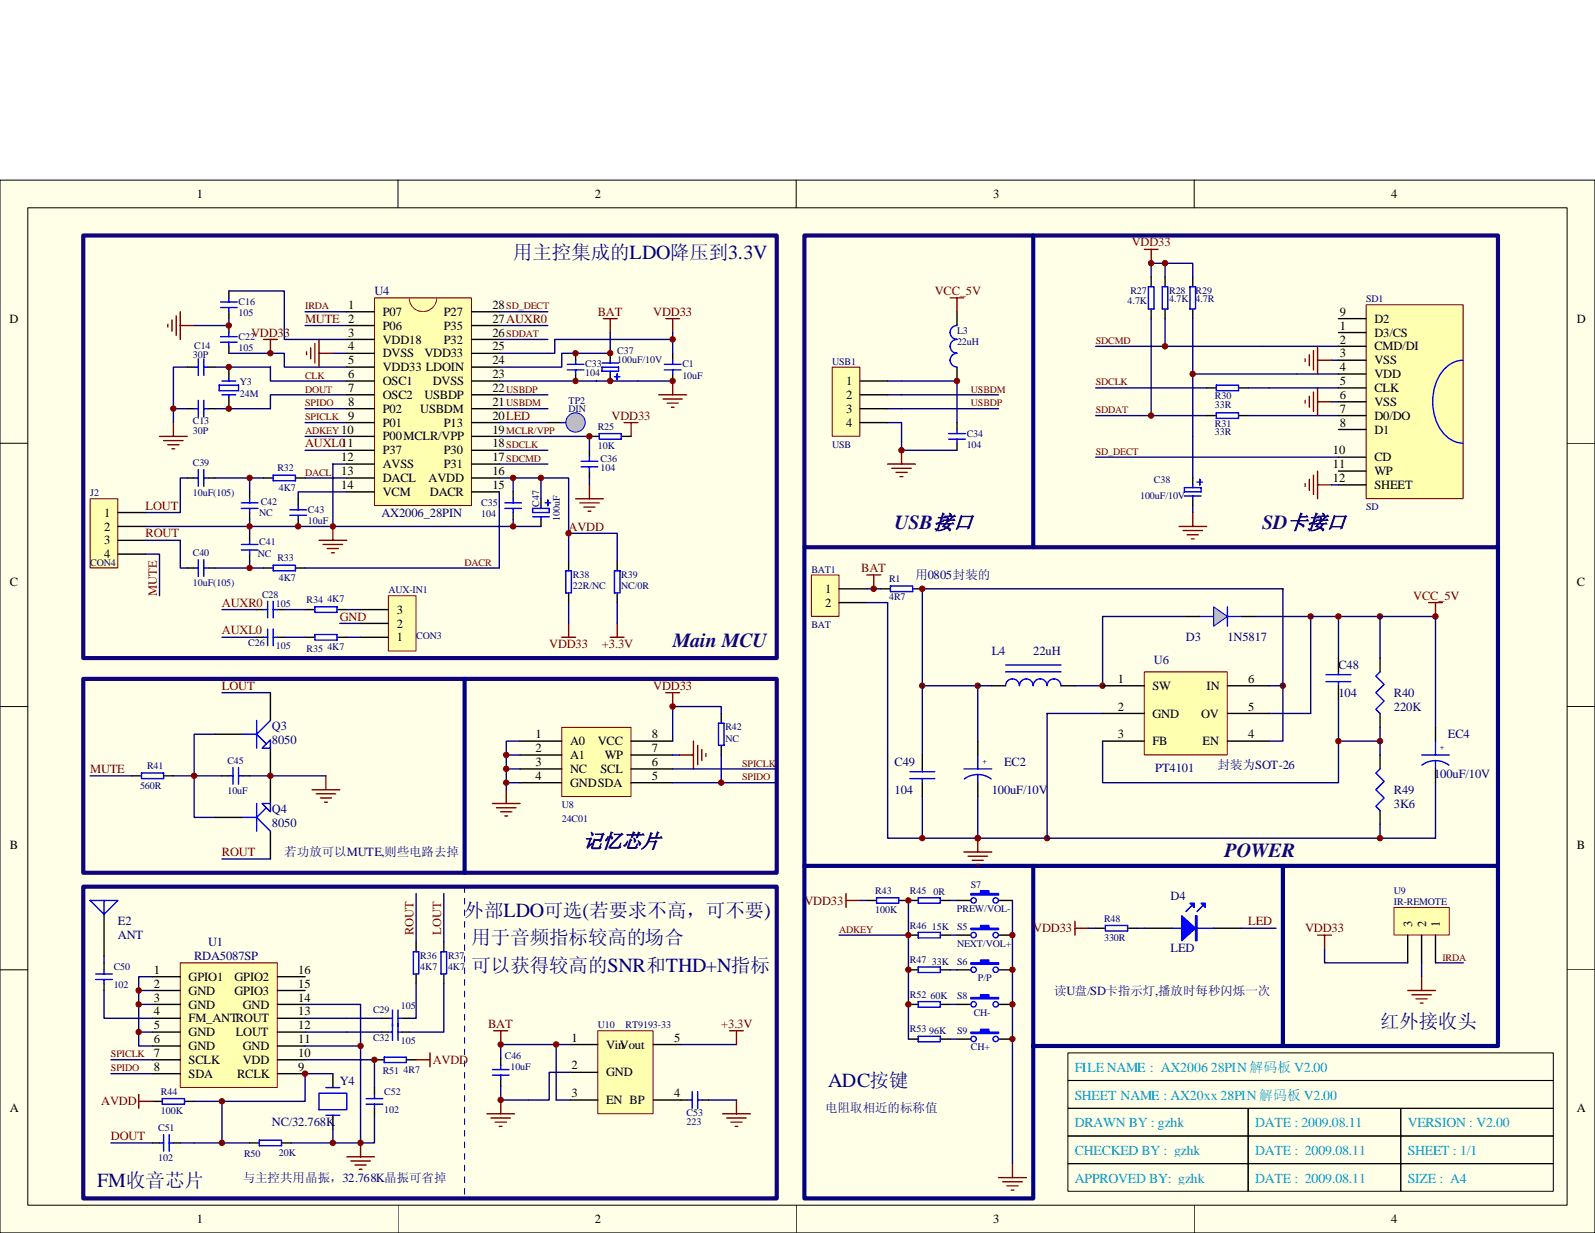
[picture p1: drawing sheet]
<svg xmlns="http://www.w3.org/2000/svg" width="279mm" height="216mm" viewBox="0 0 279 216" stroke-linecap="round" stroke-linejoin="round" font-family="sans-serif">
<path d="M0 31.5h279.4v184.4h-279.4z" fill="#ffffe8"/>
<g fill="none" stroke="#000" stroke-width=".18">
<path d="M0 31.5h279.4v184.4h-279.4zM4.9 36.4h269.6v174.6h-269.6zM69.7 31.5v4.9M139.5 31.5v4.9M209.2 31.5v4.9M0 77.6h4.9M274.5 77.6h4.9M0 123.7h4.9M274.5 123.7h4.9M0 169.8h4.9M274.5 169.8h4.9M187.1 184.4h85v4.8h-85z"/>
<path d="M187.1 189.2h85v4.9h-85zM187.1 194.1h31.5v4.8h-31.5zM187.1 198.9h31.5v4.9h-31.5zM218.7 194.1h26.7v4.8h-26.7zM218.7 198.9h26.7v4.9h-26.7zM245.4 194.1h26.7v4.8h-26.7zM245.4 198.9h26.7v4.9h-26.7zM69.7 211.1v4.8M139.5 211.1v4.8M187.1 203.8h31.5v4.8h-31.5zM209.2 211.1v4.8M218.7 203.8h26.7v4.8h-26.7z"/>
<path d="M245.4 203.8h26.7v4.8h-26.7z"/>
</g>
<g fill="none" stroke="#000" stroke-width=".24">
<path d="M40.1 50.9v1.3M40.1 54.6v1.2M40.1 57v1.2M208.9 48.5v1.7M208.9 54.1v1.7M32.8 71.6h1.2M32.8 64.3h1.2M36.4 71.6h1.3M36.4 64.3h1.3M40.1 60.6v1.3M40.1 64.3v1.9M40.1 69.6v2"/>
<path d="M100.8 61.9v1.2M100.8 65.5v1.2M103.3 76.4h1.7M103.3 78.8v1.3M106.9 61.9v1.2M106.9 65.5v1.2M108.8 76.4h1.8M167.6 74v1.2M167.6 77.6v1.2M43.7 86.1v1.2M43.7 89.7v1.3M43.7 93.4v1.2"/>
<path d="M43.7 97v1.3M46.2 83.7h1.7M46.2 99.5h1.7M51.8 83.7h1.6M51.8 99.5h1.6M52.2 87.3v1.2M52.2 91v1.2M94.8 87.3v1.2M94.8 91v1.2M99.6 98.3v1.6M103.3 82.5v1.2M208.9 83.7v1.2"/>
<path d="M208.9 87.3v1.2M99.6 103.8v1.7"/>
</g>
<g fill="none" stroke="#00f" stroke-width=".24">
<path d="M38.6 52.9h3M38.6 53.8h3M38.6 59.9h3M38.6 58.9h3M40.1 52.2v.7M40.1 53.8v.8M40.1 58.2v.7M40.1 59.9v.7M208.4 50.2h1v3.9h-1zM34 64.3h.7M34 71.6h.7M34.7 62.8v2.9"/>
<path d="M34.7 70.1v2.9M35.7 64.3h.7M35.7 71.6h.7M35.7 62.8v2.9M35.7 70.1v2.9M38.4 67.4h3.4v1h-3.4zM38.9 69.1h2.4M38.9 66.7h2.4M40.1 66.2v.5M40.1 69.1v.5M99.4 63.8h2.9M99.4 64.8h2.9"/>
<path d="M100.8 63.1v.7M100.8 64.8v.7M105 75.9h3.8v1h-3.8zM105.5 64.3h2.9v.7h-2.9zM105.5 63.6h2.9M106.9 63.1v.5M106.9 65v.5M107.6 66h1M108.1 65.5v1M166.2 75.9h2.9M166.2 76.9h2.9M167.6 75.2v.7"/>
<path d="M167.6 76.9v.7M42.3 89h2.9M42.3 88.1h2.9M42.3 95.3h2.9M42.3 96.3h2.9M43.7 87.3v.8M43.7 89v.7M43.7 94.6v.7M43.7 96.3v.7M47.9 83.2h3.9v1h-3.9zM47.9 99h3.9v.9h-3.9zM50.8 89.3h2.9"/>
<path d="M50.8 90.2h2.9M52.2 88.5v.8M52.2 90.2v.8M93.3 89h2.9v.7h-2.9zM93.3 90.5h2.9M94.8 88.5v.5M94.8 90.5v.5M95.5 88.1h1M96 87.6v.9M99.1 99.9h1v3.9h-1zM101.8 81.7h2.9M101.8 80.8h2.9"/>
<path d="M103.3 80.1v.7M103.3 81.7v.8M207.5 85.4h2.9v.7h-2.9zM207.5 86.8h2.9M208.9 84.9v.5M208.9 86.8v.5M209.7 84.4h1M210.2 83.9v1"/>
</g>
<g fill="none" stroke="#800000" stroke-width=".24">
<path d="M29.4 56.8v.5M30.1 56v2M30.9 55.3v3.4M31.6 54.6v4.8M31.6 57h2.4M55.9 59.4v4.9M105.7 55.8h2.4M106.9 55.8v2.4M116.6 55.8h2.4M117.8 55.8v2.4M200.4 43.7h2.5M201.7 43.7v2.4"/>
<path d="M27.9 76.4h4.9M28.7 77.2h3.4M29.4 77.9h1.9M30.1 78.6h.5M30.4 74v2.4M53.7 61.6v.5M54.4 60.9v1.9M55.2 60.2v3.4M55.9 61.9h2.4M109.3 74h2.5M110.6 74v2.4M157.9 78.8v2.5"/>
<path d="M55.9 94.6h4.8M56.6 95.3h3.4M57.3 96.1h2M58.1 96.8h.4M58.3 92.2v2.4M100.8 87.3h4.9M101.6 88.1h3.4M102.3 88.8h1.9M103 89.5h.5M103.3 84.9v2.4M155.5 81.3h4.9M156.2 82h3.4"/>
<path d="M157 82.7h1.9M157.7 83.5h.5M206.5 92.2h4.9M207.2 92.9h3.5M208 93.6h1.9M208.7 94.4h.5M208.9 89.7v2.5M98.4 111.6h2.4M99.6 109.2v2.4"/>
</g>
<g fill="none" stroke="#000080" stroke-width=".24">
<path d="M40.1 50.9h9.7v8.5h10.9M40.1 55.8v1.2h-6.1M53.4 57h7.3M53.4 54.6h7.3M87.5 57h8.5M87.5 54.6h8.5M87.5 59.4h8.5M30.4 71.6h2.4M32.8 64.3h-2.4v9.7M37.7 64.3h9.7v2.4h13.3M40.1 61.9h9.7v2.4h10.9M53.4 71.6h7.3"/>
<path d="M53.4 78.8h7.3M53.4 74h7.3M53.4 76.4h7.3M58.3 61.9h2.4M60.7 69.1h-13.3v2.5h-9.7M87.5 69.1h8.5M87.5 71.6h8.5M87.5 66.7h24.3M87.5 78.8h8.5M87.5 76.4h15.8v2.4M87.5 61.9h8.5M87.5 74h8.5"/>
<path d="M157.9 74v4.8h9.7M157.9 69.1h17M157.9 71.6h17M157.9 66.7h9.7v7.3M43.7 83.7v2.4M43.7 92.2v1.2M43.7 98.3v1.2M53.4 83.7h7.3M58.3 92.2h36.5M60.7 86.1h-8.5v1.2M60.7 81.3h-2.4v10.9h-6.1M87.5 83.7h7.3v3.6"/>
<path d="M87.5 81.3h8.5M87.5 86.1v13.4M94.8 83.7h4.8v14.6M103.3 83.7v1.2"/>
</g>
<path d="M14.6 41.2h121.5v74h-121.5zM140.9 41.2h121.5v54.6h-121.5zM14.6 118.9h121.5v33.9h-121.5z" fill="none" stroke="#11037e" stroke-width=".73"/>
<path d="M98.4 127.4h12.1v12.1h-12.1z" fill="#ffffb0"/>
<path d="M98.4 127.4h12.1v12.1h-12.1z" fill="none" stroke="#800000" stroke-width=".18"/>
<path d="M91.1 129.8h7.3M91.1 132.2h7.3M91.1 134.6h7.3M91.1 137.1h7.3M110.6 129.8h7.2M110.6 132.2h7.2M110.6 134.6h7.2M110.6 137.1h7.2M126.3 124.9v1.7M126.3 130.5v1.7" fill="none" stroke="#000" stroke-width=".24"/>
<path d="M88.7 134.6h2.4M88.7 132.2h2.4M88.7 137.1v1.2M91.1 129.8h-2.4v7.3h2.4M117.8 137.1h18.3M117.8 134.6h18.3M117.8 132.2h1.2M126.3 124.9v-1.2h-8.5v6.1M126.3 132.2v4.9" fill="none" stroke="#000080" stroke-width=".24"/>
<path d="M88.7 138.3v2.4M116.6 121.3h2.4M117.8 121.3v2.4M119 132.2h2.5M121.5 129.8v4.8M122.2 130.5v3.4M122.9 131.2v2M123.7 132v.5M86.3 140.7h4.8M87 141.4h3.4M87.7 142.2h2M88.4 142.9h.5" fill="none" stroke="#800000" stroke-width=".24"/>
<path d="M125.9 126.6h.9v3.9h-.9z" fill="none" stroke="#00f" stroke-width=".24"/>
<circle cx="100.8" cy="74" r="1.7" fill="#c0c0c0" stroke="#00f" stroke-width=".18"/>
<g fill="none" stroke="#000" stroke-width=".24">
<path d="M167.6 54.6v2.4M201.7 48.5v1.7M201.7 54.1v1.7M204.1 48.5v1.7M204.1 54.1v1.7M96 74h2.4M167.6 64.3v2.4M32.8 83.7h1.2M32.8 99.5h1.2M36.4 83.7h1.3M36.4 99.5h1.3M53.4 106.7h1.8"/>
<path d="M53.4 111.6h1.8M59 106.7h1.7M59 111.6h1.7"/>
</g>
<g fill="none" stroke="#00f" stroke-width=".24">
<path d="M167.6 57a1.22 1.22 0 0 0-1.2 1.2 1.22 1.22 0 0 0 1.2 1.2 1.21 1.21 0 0 0-1.2 1.2 1.21 1.21 0 0 0 1.2 1.2M201.2 50.2h.9v3.9h-.9zM203.6 50.2h1v3.9h-1zM98.4 74h.7M167.6 61.9a1.2 1.2 0 0 0-1.2 1.2 1.2 1.2 0 0 0 1.2 1.2M34 83.7h.7M34 99.5h.7M34.7 82.2v3M34.7 98v2.9M35.7 83.7h.7M35.7 82.2v3M35.7 98v2.9"/>
<path d="M35.7 99.5h.7M55.2 106.3h3.8v.9h-3.8zM55.2 111.1h3.8v1h-3.8z"/>
</g>
<path d="M201.7 48.5v-2.4h7.2v2.4M204.1 46.1v2.4M204.1 55.8v4.8M191.9 67.9h19.5M191.9 72.8h19.5M191.9 60.6h29.2M53.4 99.5h34.1" fill="none" stroke="#000080" stroke-width=".24"/>
<path d="M15.8 87.4h4.8v12h-4.8z" fill="#ffffb0"/>
<path d="M15.8 87.3h4.8v12.1h-4.8z" fill="none" stroke="#800000" stroke-width=".18"/>
<path d="M211.4 67.9h1.7M211.4 72.8h1.7M217 67.9h1.7M217 72.8h1.7M20.7 89.7h4.8M20.7 92.2h4.8M20.7 94.6h4.8M20.7 97h4.8M89.9 86.1v1.2M89.9 89.7v1.3" fill="none" stroke="#000" stroke-width=".24"/>
<path d="M218.7 67.9h3.6M25.5 92.2h26.7M29.1 94.6h2.5M37.7 83.7h8.5M37.7 99.5h8.5M43.7 91v1.2M89.9 83.7v2.4M89.9 91v1.2" fill="none" stroke="#000080" stroke-width=".24"/>
<path d="M213.1 67.4h3.9v1h-3.9zM213.1 72.3h3.9v1h-3.9zM88.4 88.1h3M88.4 89h3M89.9 87.3v.8M89.9 89v.7" fill="none" stroke="#00f" stroke-width=".24"/>
<path d="M46.2 59.4h2.4M47.4 59.4v2.5M166.4 52.2h2.4M167.6 52.2v2.4M115.4 69.1h4.9M116.1 69.9h3.4M116.9 70.6h1.9M117.6 71.3h.5M117.8 66.7v2.4" fill="none" stroke="#800000" stroke-width=".24"/>
<path d="M14.6 155.3h121.5v54.5h-121.5z" fill="none" stroke="#11037e" stroke-width=".73"/>
<path d="M145.8 64.3h4.8v12.1h-4.8z" fill="#ffffb0"/>
<path d="M145.8 64.3h4.8v12.1h-4.8z" fill="none" stroke="#800000" stroke-width=".18"/>
<path d="M150.6 66.7h4.9M150.6 69.1h4.9M150.6 71.6h4.9M150.6 74h4.9" fill="none" stroke="#000" stroke-width=".24"/>
<path d="M155.5 66.7h2.4M155.5 69.1h2.4M155.5 71.6h2.4M155.5 74h2.4" fill="none" stroke="#000080" stroke-width=".24"/>
<path d="M65.6 52.2h17v36.3h-17z" fill="#ffffb0"/>
<path d="M65.6 52.2h17v36.3h-17z" fill="none" stroke="#800000" stroke-width=".18"/>
<g fill="none" stroke="#000" stroke-width=".24">
<path d="M60.7 54.6h4.9M60.7 57h4.9M60.7 59.4h4.9M82.6 54.6h4.9M82.6 57h4.9M82.6 59.4h4.9M60.7 61.9h4.9M60.7 64.3h4.9M60.7 66.7h4.9M60.7 69.1h4.9M60.7 71.6h4.9M60.7 74h4.9"/>
<path d="M60.7 76.4h4.9M60.7 78.8h4.9M82.6 61.9h4.9M82.6 64.3h4.9M82.6 66.7h4.9M82.6 69.1h4.9M82.6 71.6h4.9M82.6 74h4.9M82.6 76.4h4.9M82.6 78.8h4.9M60.7 81.3h4.9M60.7 83.7h4.9"/>
<path d="M60.7 86.1h4.9M82.6 81.3h4.9M82.6 83.7h4.9M82.6 86.1h4.9"/>
</g>
<path d="M71.7 52.1a2.42 2.42 0 0 0 2.4 2.5 2.42 2.42 0 0 0 2.4-2.5" fill="none" stroke="#bf0000" stroke-width=".18"/>
<path d="M218.7 72.8h15.8M221.1 60.6h13.4M222.3 67.9h12.2M227.2 65.5h7.3M233.2 70.4h1.3M233.2 63.1h1.3M191.9 80.1h42.6" fill="none" stroke="#000080" stroke-width=".24"/>
<path d="M228.6 62.8v.5M228.6 70.1v.5M229.4 62.1v2M229.4 69.4v1.9M230.1 61.4v3.4M230.1 68.6v3.5M230.8 60.6v4.9M230.8 67.9v4.9M230.8 63.1h2.4M230.8 70.4h2.4" fill="none" stroke="#800000" stroke-width=".24"/>
<path d="M239.3 53.4h17v33.9h-17z" fill="#ffffb0"/>
<path d="M239.3 53.4h17v33.9h-17z" fill="none" stroke="#800000" stroke-width=".18"/>
<path d="M234.5 55.8h4.8M234.5 58.2h4.8M234.5 60.6h4.8M234.5 65.5h4.8M234.5 67.9h4.8M234.5 70.4h4.8M234.5 72.8h4.8M234.5 75.2h4.8M234.5 63.1h4.8M234.5 80.1h4.8M234.5 82.5h4.8M234.5 84.9h4.8" fill="none" stroke="#000" stroke-width=".24"/>
<path d="M256.3 63.1a5.3 5.3 0 0 0-4.7 3.9 9.1 9.1 0 0 0 1.5 9.2 4.5 4.5 0 0 0 3.2 1.4" fill="none" stroke="#00f" stroke-width=".24"/>
<path d="M228.6 84.7v.5M229.4 83.9v2M230.1 83.2v3.4M230.8 82.5v4.8M230.8 84.9h2.4" fill="none" stroke="#800000" stroke-width=".24"/>
<path d="M201.7 55.8v17M208.9 65.5h18.3M233.2 84.9h1.3" fill="none" stroke="#000080" stroke-width=".24"/>
<path d="M244.2 158.9h9.7v4.8h-9.7z" fill="#ffffb0"/>
<path d="M244.2 158.9h9.7v4.8h-9.7z" fill="none" stroke="#800000" stroke-width=".18"/>
<path d="M246.6 163.7v4.9M249 163.7v4.9M251.5 163.7v4.9M87.7 185.3v1.2M87.7 189v1.2" fill="none" stroke="#000" stroke-width=".24"/>
<g fill="none" stroke="#800000" stroke-width=".24">
<path d="M230.8 163.7h2.4M232 163.7v2.5M246.6 173.4h4.9M247.3 174.2h3.4M248.1 174.9h1.9M248.8 175.6h.5M249 171v2.4M85.3 195h4.8M86 195.8h3.4M86.7 196.5h2M87.5 197.2h.4M87.7 192.6v2.4"/>
<path d="M126.6 195h4.8M127.3 195.8h3.4M128 196.5h2M128.8 197.2h.4M129 192.6v2.4"/>
</g>
<path d="M232 166.2v2.4h14.6M249 168.6v2.4M251.5 168.6h4.8M87.7 190.2v2.4h4.9M97.4 182.9h-9.7v2.4" fill="none" stroke="#000080" stroke-width=".24"/>
<path d="M86.3 188.3h2.9M86.3 187.3h2.9M87.7 186.5v.8M87.7 188.3v.7" fill="none" stroke="#00f" stroke-width=".24"/>
<path d="M104.7 180.5h9.7v14.5h-9.7z" fill="#ffffb0"/>
<path d="M104.7 180.5h9.7v14.5h-9.7z" fill="none" stroke="#800000" stroke-width=".18"/>
<g fill="none" stroke="#000" stroke-width=".24">
<path d="M108.1 98.3v1.6M108.1 103.8v1.7M234.5 115.2v2.4M23.1 135.8h1.7M28.7 135.8h1.7M37.7 128.6h4.8M38.9 135.8h1.2M42.5 135.8h1.2M47.4 121.3v4.9M47.4 131v9.7M161.6 132.2v2.4M161.6 137.1v2.4"/>
<path d="M234.5 120.1v2.4M251.5 127.4v2.4M251.5 134.6v2.5M37.7 143.1h4.8M47.4 145.5v4.9M151.8 157.7h1.7M157.4 157.7h1.7M167.6 157.7h2.5M174.9 157.7h2.5M167.6 169.8h2.5M167.6 163.7h2.5M174.9 169.8h2.5"/>
<path d="M174.9 163.7h2.5M99.9 182.9h4.8M99.9 187.8h4.8M99.9 192.6h4.8M114.4 182.9h4.9M114.4 192.6h6.1M122.9 192.6h1.2"/>
</g>
<g fill="none" stroke="#000080" stroke-width=".24">
<path d="M208.9 55.8v20.6M25.5 97h2.4v7.3M25.5 94.6h3.6M31.6 94.6v4.9h1.2M32.8 83.7h-1.2v6h-6.1M99.6 93.4h8.5v4.9M99.6 105.5v3.7M108.1 105.5v3.7M207.7 107.9h-14.6v12.2h-4.8M219.9 107.9h31.6v19.5M229.6 107.9v17h-7.3M234.5 107.9v7.3"/>
<path d="M241.7 107.9v7.3M15.8 135.8h7.3M30.4 135.8h8.5M37.7 128.6h-3.7v14.5h3.7M38.9 121.3h8.5M43.7 135.8h13.4M161.6 120.1h12.1M161.6 139.5v7.3h21.8M171.3 120.1v9.7M171.3 139.5v7.3M193.1 124.9h-9.7v21.9h58.3M193.1 129.8v7.3h41.4v-7.3"/>
<path d="M222.3 120.1h2.4v-17h-63.1v29.1M224.7 120.1v9.7h-2.4M234.5 122.5v7.3h7.2M241.7 127.4v4.8M251.5 137.1v9.7h-9.8M38.9 150.4h8.5M241.7 144.3v2.5M99.9 187.8h-3.7v4.8h-3.6M99.9 182.9h-2.5v9.7h2.5M119.3 182.9h9.7M124.1 192.6h4.9"/>
</g>
<g fill="none" stroke="#00f" stroke-width=".24">
<path d="M107.6 99.9h1v3.9h-1zM232.3 119.4h4.3M232.3 118.1h4.3M234.5 117.6v.5M234.5 119.4v.7M24.8 135.4h3.9v.9h-3.9zM40.1 135.8h.7M40.8 134.4v2.9M41.8 135.8h.7M41.8 134.4v2.9M42.5 128.6h2.5M45 126.2v4.8"/>
<path d="M47.4 126.2l-2.4 2.4 1.7 1.7 .7-.8v1.5h-1.5l.8-.7M159.4 136.3h4.3M159.4 135.1h4.3M161.6 134.6v.5M161.6 136.3v.8M249 132.2h4.9M249.1 134a3.9 3.9 0 0 1 4.7 0M251.5 129.8v2.4M251.5 133.2v1.4M42.5 143.1h2.5M45 140.7v4.8M46.7 141.4l-.8-.7h1.5v1.5l-.7-.8-1.7 1.7 2.4 2.4"/>
<path d="M153.5 157.2h3.9v1h-3.9zM120.5 192.6h.7M121.2 191.2v2.9M122.2 192.6h.7M122.2 191.2v2.9"/>
<circle cx="170.6" cy="157.7" r=".47"/>
<circle cx="174.4" cy="157.7" r=".47"/>
<circle cx="170.6" cy="163.7" r=".48"/>
<circle cx="170.6" cy="169.8" r=".47"/>
<circle cx="174.4" cy="163.7" r=".48"/>
<circle cx="174.4" cy="169.8" r=".47"/>
</g>
<g fill="none" stroke="#800000" stroke-width=".24">
<path d="M106.9 111.6h2.4M108.1 109.2v2.4M54.7 138.3h4.8M55.4 139h3.4M56.1 139.7h2M57.1 135.8v2.5M56.9 140.5h.4M148.2 156.5v2.4M148.2 157.7h2.4M86.5 180.5h2.4M87.7 180.5v2.4M127.8 180.5h2.4"/>
<path d="M129 180.5v2.4M174.9 206.2h4.9M175.7 206.9h3.4M176.4 207.6h1.9M177.1 208.4h.5M177.4 203.8v2.4"/>
</g>
<g fill="#800000" stroke="#800000" stroke-width=".18">
<circle cx="103.2" cy="76.4" r=".48"/>
<circle cx="40.1" cy="57" r=".48"/>
<circle cx="40.1" cy="64.3" r=".48"/>
<circle cx="40.1" cy="71.6" r=".48"/>
<circle cx="30.4" cy="71.6" r=".48"/>
<circle cx="94.8" cy="83.7" r=".48"/>
<circle cx="89.9" cy="83.7" r=".48"/>
<circle cx="89.9" cy="92.2" r=".48"/>
<circle cx="47.4" cy="61.8" r=".47"/>
<circle cx="99.6" cy="93.4" r=".48"/>
<circle cx="157.9" cy="78.8" r=".48"/>
<circle cx="167.6" cy="66.7" r=".48"/>
<circle cx="201.6" cy="46.1" r=".47"/>
<circle cx="204.1" cy="60.6" r=".48"/>
<circle cx="204.1" cy="46.1" r=".47"/>
<circle cx="201.6" cy="72.8" r=".48"/>
<circle cx="88.7" cy="137" r=".48"/>
<circle cx="88.7" cy="134.6" r=".48"/>
<circle cx="88.7" cy="132.2" r=".48"/>
<circle cx="117.8" cy="123.7" r=".48"/>
<circle cx="126.3" cy="137" r=".48"/>
<circle cx="52.2" cy="92.2" r=".48"/>
<circle cx="43.7" cy="92.2" r=".48"/>
<circle cx="43.7" cy="83.7" r=".48"/>
<circle cx="43.7" cy="99.4" r=".48"/>
<circle cx="87.7" cy="192.6" r=".48"/>
<circle cx="97.4" cy="182.9" r=".48"/>
<circle cx="208.9" cy="65.5" r=".48"/>
<circle cx="87.7" cy="182.9" r=".48"/>
<circle cx="241.7" cy="107.9" r=".48"/>
<circle cx="193.1" cy="120.1" r=".48"/>
<circle cx="241.7" cy="129.8" r=".47"/>
<circle cx="251.4" cy="107.9" r=".48"/>
<circle cx="161.6" cy="120.1" r=".48"/>
<circle cx="171.3" cy="120.1" r=".48"/>
<circle cx="171.3" cy="146.8" r=".48"/>
<circle cx="183.4" cy="146.8" r=".48"/>
<circle cx="241.7" cy="146.8" r=".48"/>
<circle cx="229.6" cy="107.9" r=".48"/>
<circle cx="234.5" cy="107.9" r=".48"/>
<circle cx="224.7" cy="120.1" r=".48"/>
<circle cx="234.5" cy="129.8" r=".47"/>
</g>
<path d="M181 41.2v54.6M140.9 95.8v55.8h121.5v-55.8M81.4 118.9v33.9M140.9 151.6v58.2h40.1v-58.2M262.4 151.6v31.6h-81.4" fill="none" stroke="#000080" stroke-width=".73"/>
<path d="M81.4 155.3v54.5" fill="none" stroke="#000080" stroke-width=".18" stroke-dasharray="1 1 1 1 1 1 1 1"/>
<g fill="#00f" stroke="#00f" stroke-width=".24">
<path d="M170.1 156.5h1.7v-.5h1.4v.5h1.7v.2h-4.8z" fill-rule="evenodd"/>
<path d="M170.1 168.6h1.7v-.5h1.4v.5h1.7v.2h-4.8z" fill-rule="evenodd"/>
<path d="M170.1 162.5h1.7v-.4h1.4v.4h1.7v.3h-4.8z" fill-rule="evenodd"/>
</g>
<path d="M200.5 117.7h14.5v14.5h-14.5z" fill="#ffffb0"/>
<path d="M200.4 117.6h14.6v14.6h-14.6z" fill="none" stroke="#800000" stroke-width=".18"/>
<path d="M193.1 120.1h7.3M193.1 124.9h7.3M193.1 129.8h7.3M215 120.1h7.3M215 124.9h7.3M215 129.8h7.3" fill="none" stroke="#000" stroke-width=".24"/>
<path d="M210.2 107.9h2.4M215 106.3v3.3M215 107.9h2.4" fill="none" stroke="#00f" stroke-width=".24"/>
<path d="M212.6 106.3l2.4 1.6-2.4 1.7z" fill-rule="evenodd" fill="#c0c0c0" stroke="#00f" stroke-width=".18"/>
<path d="M207.7 107.9h2.5M217.4 107.9h2.5M241.7 115.2v2.4M171.3 129.8v2.4M171.3 137.1v2.4M173.7 120.1h2.4M185.9 120.1h2.4M241.7 124.9v2.5M241.7 132.2v2.4M241.7 141.9v2.4" fill="none" stroke="#000" stroke-width=".24"/>
<path d="M176.1 116.4h9.8M176.1 117.6h9.8M241.7 117.6l-.7 .8 1.5 1.4-1.5 1.5 1.5 1.4-1.5 1.5 .7 .7M168.8 134.6h4.9M168.9 136.4a3.9 3.9 0 0 1 4.7 0M171.3 132.2v2.4M171.3 135.6v1.5M176.1 120.1a1.21 1.21 0 0 1 1.3-1.2 1.21 1.21 0 0 1 1.2 1.2M178.6 120.1a1.2 1.2 0 0 1 1.2-1.2 1.2 1.2 0 0 1 1.2 1.2M181 120.1a1.21 1.21 0 0 1 1.2-1.2 1.21 1.21 0 0 1 1.2 1.2M183.4 120.1a1.21 1.21 0 0 1 1.2-1.2 1.21 1.21 0 0 1 1.2 1.2M241.7 134.6l-.7 .8 1.5 1.4-1.5 1.5 1.5 1.4-1.5 1.5 .7 .7" fill="none" stroke="#00f" stroke-width=".24"/>
<path d="M151.8 100.7h2.5M153.1 100.7v2.4M250.3 105.5h2.4M251.5 105.5v2.4M168.8 149.2h4.9M169.6 149.9h3.4M170.3 150.6h2M171 151.4h.5M171.3 146.8v2.4" fill="none" stroke="#800000" stroke-width=".24"/>
<path d="M224.7 151.6v31.6" fill="none" stroke="#000080" stroke-width=".73"/>
<path d="M208.9 76.4v7.3M208.9 88.5v1.2" fill="none" stroke="#000080" stroke-width=".24"/>
<path d="M142.2 100.7h4.8v7.2h-4.8z" fill="#ffffb0"/>
<path d="M142.1 100.7h4.9v7.2h-4.9z" fill="none" stroke="#800000" stroke-width=".18"/>
<path d="M147 103.1h4.8M147 105.5h4.8" fill="none" stroke="#000" stroke-width=".24"/>
<path d="M155.5 105.5v41.3h6.1" fill="none" stroke="#000080" stroke-width=".24"/>
<path d="M68.1 104.3h4.8v9.7h-4.8z" fill="#ffffb0"/>
<path d="M68 104.3h4.9v9.7h-4.9z" fill="none" stroke="#800000" stroke-width=".18"/>
<g fill="none" stroke="#000" stroke-width=".24">
<path d="M45 111.6h1.2M45 106.7h1.2M48.6 111.6h1.2M48.6 106.7h1.2M63.2 111.6h4.8M63.2 109.2h4.8M63.2 106.7h4.8M159.1 157.7h1.7M164.7 157.7h1.7M159.1 163.7h1.7M159.1 169.8h1.7M159.1 175.9h1.7"/>
<path d="M164.7 163.7h1.7M164.7 169.8h1.7M164.7 175.9h1.7M167.6 175.9h2.5M174.9 175.9h2.5M191.9 162.5h1.7M197.5 162.5h1.7M200.4 162.5h4.9M212.6 162.5h4.8M159.1 181.9h1.7M164.7 181.9h1.7M167.6 181.9h2.5"/>
<path d="M174.9 181.9h2.5"/>
</g>
<g fill="none" stroke="#000080" stroke-width=".24">
<path d="M38.9 111.6h6.1M38.9 106.7h6.1M49.8 111.6h3.6M49.8 106.7h3.6M59.5 109.2h3.7M60.7 111.6h2.5M60.7 106.7h2.5M150.6 157.7h1.2M159.1 157.7v24.2M166.4 157.7h1.2M177.4 157.7v46.1M147 163.7h12.1"/>
<path d="M166.4 163.7h1.2M166.4 169.8h1.2M166.4 175.9h1.2M190.7 162.5h1.2M199.2 162.5h1.2M217.4 162.5h6.1M166.4 181.9h1.2"/>
</g>
<g fill="none" stroke="#00f" stroke-width=".24">
<path d="M46.2 106.7h.7M46.2 111.6h.7M46.9 105.3v2.9M46.9 110.1v3M47.9 106.7h.7M47.9 105.3v2.9M47.9 110.1v3M47.9 111.6h.7M160.8 157.2h3.9v1h-3.9zM208.7 158.6l-1 1M210.7 158.6l-1 1M160.8 163.3h3.9v.9h-3.9z"/>
<path d="M160.8 169.3h3.9v1h-3.9zM160.8 175.4h3.9v1h-3.9zM193.6 162.1h3.9v.9h-3.9zM205.3 162.5h7.3M160.8 181.5h3.9v.9h-3.9z"/>
<circle cx="170.6" cy="175.9" r=".48"/>
<circle cx="174.4" cy="175.9" r=".48"/>
<circle cx="170.6" cy="181.9" r=".47"/>
<circle cx="174.4" cy="181.9" r=".47"/>
</g>
<path d="M188.3 161.3v2.4M188.3 162.5h2.4" fill="none" stroke="#800000" stroke-width=".24"/>
<g fill="#00f" stroke="#00f" stroke-width=".24">
<path d="M207 160.4l2.4 2.1-2.4 2.2z"/>
<path d="M210.4 158.2h.7v.7z"/>
<path d="M208.4 158.2h.8v.7z"/>
<path d="M209.4 160.4h.3v4.3h-.3z" fill-rule="evenodd"/>
<path d="M170.1 174.7h1.7v-.5h1.4v.5h1.7v.2h-4.8z" fill-rule="evenodd"/>
<path d="M170.1 180.7h1.7v-.5h1.4v.5h1.7v.3h-4.8z" fill-rule="evenodd"/>
</g>
<g fill="#800000" stroke="#800000" stroke-width=".18">
<circle cx="177.3" cy="169.8" r=".47"/>
<circle cx="177.3" cy="163.7" r=".48"/>
<circle cx="177.3" cy="175.9" r=".48"/>
<circle cx="177.3" cy="181.9" r=".47"/>
<circle cx="159.1" cy="157.7" r=".47"/>
<circle cx="159.1" cy="163.7" r=".48"/>
<circle cx="159.1" cy="169.8" r=".47"/>
<circle cx="159.1" cy="175.9" r=".48"/>
<circle cx="58.3" cy="92.2" r=".48"/>
</g>
<path d="M31.6 168.6h17v21.8h-17z" fill="#ffffb0"/>
<path d="M31.6 168.6h17v21.8h-17z" fill="none" stroke="#800000" stroke-width=".18"/>
<g fill="none" stroke="#000" stroke-width=".24">
<path d="M117.8 61.9v1.2M117.8 65.5v1.2M154.3 103.1h1.7M159.9 103.1h1.7M18.2 160.1v7.3M18.2 168.6v1.2M18.2 172.2v1.2M26.7 171h4.9M26.7 173.4h4.9M26.7 175.9h4.9M26.7 178.3h4.9M48.6 171h4.8"/>
<path d="M48.6 173.4h4.8M48.6 175.9h4.8M48.6 178.3h4.8M66.8 178.3h1.2M70.5 178.3h1.2M72.9 165v1.7M72.9 170.5v1.7M77.7 165v1.7M77.7 170.5v1.7M26.7 180.7h4.9M26.7 183.2h4.9M26.7 185.6h4.9"/>
<path d="M26.7 188h4.9M26.7 192.8h1.7M32.3 192.8h1.7M48.6 180.7h4.8M48.6 183.2h4.8M48.6 185.6h4.8M48.6 188h4.8M58.3 188v2.4M58.3 195.3v2.4M65.6 185.6h1.7M65.6 190.4v1.2M65.6 194.1v1.2"/>
<path d="M66.8 180.7h1.2M70.5 180.7h1.2M71.2 185.6h1.7M26.7 200.1h1.2M30.4 200.1h1.2M43.7 200.1h1.7M49.3 200.1h1.7"/>
</g>
<g fill="none" stroke="#000080" stroke-width=".24">
<path d="M106.9 58.2v3.7h-8.5v2.4h-10.9M117.8 59.4h-20.6v2.5h-1.2M117.8 58.2v3.7M111.8 66.7h6M151.8 105.5h3.7M151.8 103.1h2.5M72.9 156.5v8.5M77.7 156.5v8.5M18.2 173.4v4.9h8.5M18.2 167.4v1.2M24.3 173.4h2.4M24.3 175.9h2.4"/>
<path d="M26.7 171h-2.4v12.2h2.4M53.4 175.9h9.8v24.2M53.4 178.3h13.4M72.9 172.2v6.1h-1.2M77.7 172.2v8.5h-6M19.4 185.6h7.3M19.4 188h7.3M24.3 180.7h2.4M38.9 192.8v7.3M53.4 185.6h12.2v4.8M53.4 180.7h13.4M53.4 183.2h9.8"/>
<path d="M58.3 188h-4.9v4.8h-19.4M58.3 197.7v2.4M65.6 195.3v4.8h-2.4M19.4 200.1h7.3M31.6 200.1h12.1M51 200.1h12.2"/>
</g>
<g fill="none" stroke="#00f" stroke-width=".24">
<path d="M116.4 63.8h2.9M116.4 64.8h2.9M117.8 63.1v.7M117.8 64.8v.7M156 102.6h3.9v1h-3.9zM15.8 157.7h4.9l-2.5 2.4zM18.2 157.7v2.4M16.8 170.5h2.9M16.8 171.5h2.9M18.2 169.8v.7M18.2 171.5v.7M68 178.3h.7"/>
<path d="M68.7 176.8v5.4M69.7 178.3h.8M69.7 176.8v5.4M72.4 166.7h1v3.8h-1zM77.3 166.7h.9v3.8h-.9zM28.4 192.4h3.9v.9h-3.9zM28.7 198.7v2.9M29.6 198.7v2.9M45.4 199.6h3.9v1h-3.9zM55.9 191.4h4.8v2.9h-4.8zM57.1 195.3h2.4M57.1 190.4h2.4"/>
<path d="M64.1 193.3h3M64.1 192.4h3M65.6 191.6v.8M65.6 193.3v.8M67.3 185.1h3.9v1h-3.9zM68 180.7h.7M69.7 180.7h.8M27.9 200.1h.8M29.6 200.1h.8"/>
</g>
<path d="M24.3 191.6v2.5M24.3 192.8h2.4M72.9 185.6h2.4M75.3 184.4v2.4M60.7 202.6h4.9M61.5 203.3h3.4M62.2 204h1.9M62.9 204.7h.5M63.2 200.1v2.5" fill="none" stroke="#800000" stroke-width=".24"/>
<g fill="#800000" stroke="#800000" stroke-width=".18">
<circle cx="53.4" cy="188" r=".48"/>
<circle cx="24.3" cy="173.4" r=".48"/>
<circle cx="24.3" cy="175.9" r=".48"/>
<circle cx="24.3" cy="180.7" r=".48"/>
<circle cx="63.2" cy="183.1" r=".48"/>
<circle cx="38.9" cy="192.8" r=".48"/>
<circle cx="38.9" cy="200.1" r=".48"/>
<circle cx="58.3" cy="200.1" r=".48"/>
<circle cx="65.6" cy="185.6" r=".47"/>
<circle cx="63.2" cy="200.1" r=".48"/>
<circle cx="47.4" cy="135.8" r=".48"/>
<circle cx="34" cy="135.8" r=".48"/>
<circle cx="100.8" cy="66.7" r=".47"/>
<circle cx="106.9" cy="66.7" r=".47"/>
<circle cx="100.8" cy="61.8" r=".47"/>
<circle cx="106.9" cy="61.8" r=".47"/>
<circle cx="117.8" cy="66.7" r=".48"/>
<circle cx="117.8" cy="59.4" r=".48"/>
<circle cx="161.6" cy="146.8" r=".48"/>
<circle cx="153" cy="103.1" r=".48"/>
<circle cx="161.6" cy="103.1" r=".48"/>
</g>
<text font-size="3.6" fill="#11037e" x="102" y="148.4">记忆芯片</text>
<g font-size="3.5" fill="#11037e">
<text x="156.7" y="92.6">USB接口</text>
<text x="221.1" y="92.6">SD卡接口</text>
<text x="117.8" y="113.2">Main MCU</text>
<text x="214.5" y="150.1">POWER</text>
</g>
<g font-size="3.5" fill="#000080">
<text x="145.1" y="190.4">ADC按键</text>
<text x="17" y="207.8">FM收音芯片</text>
</g>
<g font-size="3.4" fill="#000080">
<text x="89.9" y="45.3">用主控集成的LDO降压到3.3V</text>
<text x="81.4" y="160.5">外部LDO可选(若要求不高，可不要)</text>
<text x="82.6" y="165.4">用于音频指标较高的场合</text>
<text x="82.6" y="170.2">可以获得较高的SNR和THD+N指标</text>
<text x="241.7" y="179.9">红外接收头</text>
</g>
<g font-size="2.4" fill="#009cca">
<text x="188.3" y="187.7">FILE NAME : AX2006 28PIN 解码板 V2.00</text>
<text x="188.3" y="192.5">SHEET NAME : AX20xx 28PIN 解码板 V2.00</text>
<text x="188.3" y="197.4">DRAWN BY : gzhk</text>
<text x="219.9" y="197.4">DATE : 2009.08.11</text>
<text x="246.6" y="197.4">VERSION : V2.00</text>
<text x="188.3" y="202.2">CHECKED BY : gzhk</text>
<text x="219.9" y="202.2">DATE : 2009.08.11</text>
<text x="246.6" y="202.2">SHEET : 1/1</text>
<text x="188.3" y="207.1">APPROVED BY: gzhk</text>
<text x="219.9" y="207.1">DATE : 2009.08.11</text>
<text x="246.6" y="207.1">SIZE : A4</text>
</g>
<g font-size="2.2">
<text x="34.5" y="34.7">1</text>
<text x="104.2" y="34.7">2</text>
<text x="173.9" y="34.7">3</text>
<text x="243.7" y="34.7">4</text>
<text x="1.7" y="56.5">D</text>
<text x="61" y="54.1">1</text>
<text x="61" y="58.9">3</text>
<text x="67.1" y="55.3">P07</text>
<text x="67.1" y="57.7">P06</text>
<text x="77.7" y="57.7">P35</text>
<text x="77.7" y="55.3">P27</text>
<text x="86.3" y="58.9">26</text>
<text x="86.3" y="56.5">27AUXR0</text>
<text x="86.3" y="54.1">28</text>
<text x="234.7" y="55.3">9</text>
<text x="234.7" y="57.7">1</text>
<text x="240.8" y="56.5">D2</text>
<text x="240.8" y="58.9">D3/CS</text>
<text x="276.2" y="56.5">D</text>
<text x="61" y="61.4">4</text>
<text x="61" y="63.8">5</text>
<text x="67.1" y="60.2">VDD18</text>
<text x="67.1" y="62.6">DVSS</text>
<text x="67.1" y="65">VDD33 LDOIN</text>
<text x="74.3" y="62.6">VDD33</text>
<text x="77.7" y="60.2">P32</text>
<text x="86.3" y="61.4">25</text>
<text x="86.3" y="63.8">24</text>
<text x="234.7" y="60.2">2</text>
<text x="234.7" y="65">4</text>
<text x="234.7" y="62.6">3</text>
<text x="240.8" y="61.4">CMD/DI</text>
<text x="240.8" y="63.8">VSS</text>
<text x="61" y="66.2">6</text>
<text x="61" y="68.6">7</text>
<text x="61" y="71.1">8</text>
<text x="67.1" y="67.4">OSC1</text>
<text x="67.1" y="69.8">OSC2</text>
<text x="74.3" y="69.8">USBDP</text>
<text x="75.8" y="67.4">DVSS</text>
<text x="86.3" y="68.6">22</text>
<text x="86.3" y="66.2">23</text>
<text x="86.3" y="71.1">21</text>
<text x="148.2" y="67.4">1</text>
<text x="148.2" y="69.8">2</text>
<text x="234.7" y="67.4">5</text>
<text x="234.7" y="69.8">6</text>
<text x="240.8" y="66.2">VDD</text>
<text x="240.8" y="68.6">CLK</text>
<text x="240.8" y="71.1">VSS</text>
<text x="59.8" y="75.9">10</text>
<text x="61" y="73.5">9</text>
<text x="67.1" y="72.3">P02</text>
<text x="67.1" y="74.7">P01</text>
<text x="67.1" y="77.1">P00MCLR/VPP</text>
<text x="73.6" y="72.3">USBDM</text>
<text x="77.7" y="74.7">P13</text>
<text x="86.3" y="73.5">20LED</text>
<text x="86.3" y="75.9">19</text>
<text x="148.2" y="72.3">3</text>
<text x="148.2" y="74.7">4</text>
<text x="234.7" y="72.3">7</text>
<text x="234.7" y="74.7">8</text>
<text x="240.8" y="73.5">D0/DO</text>
<text x="240.8" y="75.9">D1</text>
<text x="59.8" y="80.8">12</text>
<text x="59.8" y="83.2">13</text>
<text x="67.1" y="79.5">P37</text>
<text x="67.1" y="82">AVSS</text>
<text x="77.7" y="82">P31</text>
<text x="77.7" y="79.5">P30</text>
<text x="86.3" y="83.2">16</text>
<text x="86.3" y="80.8">17</text>
<text x="86.3" y="78.3">18</text>
<text x="233.5" y="79.5">10</text>
<text x="233.5" y="82">11</text>
<text x="240.8" y="80.8">CD</text>
<text x="240.8" y="83.2">WP</text>
<text x="59.8" y="85.6">14</text>
<text x="67.1" y="84.4">DACL</text>
<text x="67.1" y="86.8">VCM</text>
<text x="75.1" y="84.4">AVDD</text>
<text x="75.3" y="86.8">DACR</text>
<text x="86.3" y="85.6">15</text>
<text x="233.5" y="84.4">12</text>
<text x="240.8" y="85.6">SHEET</text>
<text x="18.2" y="90.5">1</text>
<text x="18.2" y="92.9">2</text>
<text x="18.2" y="95.3">3</text>
<text x="18.2" y="97.7">4</text>
<text x="1.7" y="102.6">C</text>
<text x="69.5" y="107.4">3</text>
<text x="144.6" y="103.8">1</text>
<text x="144.6" y="106.2">2</text>
<text x="276.2" y="102.6">C</text>
<text x="69.5" y="112.3">1</text>
<text x="69.5" y="109.9">2</text>
<text x="195.8" y="119.6">1</text>
<text x="218.7" y="119.6">6</text>
<text x="195.8" y="124.4">2</text>
<text x="201.9" y="120.8">SW</text>
<text x="201.9" y="125.6">GND</text>
<text x="210.4" y="125.6">OV</text>
<text x="211.4" y="120.8">IN</text>
<text x="218.7" y="124.4">5</text>
<text x="93.8" y="129.3">1</text>
<text x="93.8" y="131.7">2</text>
<text x="99.9" y="130.5">A0</text>
<text x="104.7" y="130.5">VCC</text>
<text x="114.2" y="129.3">8</text>
<text x="114.2" y="131.7">7</text>
<text x="195.8" y="129.3">3</text>
<text x="201.9" y="130.5">FB</text>
<text x="210.7" y="130.5">EN</text>
<text x="218.7" y="129.3">4</text>
<text x="93.8" y="134.1">3</text>
<text x="93.8" y="136.6">4</text>
<text x="99.9" y="132.9">A1</text>
<text x="99.9" y="135.3">NC</text>
<text x="99.9" y="137.8">GNDSDA</text>
<text x="105.2" y="135.3">SCL</text>
<text x="105.9" y="132.9">WP</text>
<text x="114.2" y="136.6">5</text>
<text x="114.2" y="134.1">6</text>
<text x="1.7" y="148.7">B</text>
<text x="276.2" y="148.7">B</text>
<text x="247.4" y="162.3" transform="rotate(-90 247.4 162.3)">3</text>
<text x="249.8" y="162.3" transform="rotate(-90 249.8 162.3)">2</text>
<text x="252.2" y="162.3" transform="rotate(-90 252.2 162.3)">1</text>
<text x="27" y="170.5">1</text>
<text x="27" y="173">2</text>
<text x="33" y="171.7">GPIO1</text>
<text x="41.1" y="171.7">GPIO2</text>
<text x="52.2" y="173">15</text>
<text x="52.2" y="170.5">16</text>
<text x="27" y="175.4">3</text>
<text x="27" y="177.8">4</text>
<text x="33" y="174.2">GND</text>
<text x="33" y="176.6">GND</text>
<text x="33" y="179">FM_ANTROUT</text>
<text x="41.1" y="174.2">GPIO3</text>
<text x="42.5" y="176.6">GND</text>
<text x="52.2" y="177.8">13</text>
<text x="52.2" y="175.4">14</text>
<text x="27" y="180.2">5</text>
<text x="27" y="182.6">6</text>
<text x="27" y="185.1">7</text>
<text x="33" y="181.4">GND</text>
<text x="33" y="183.9">GND</text>
<text x="41.3" y="181.4">LOUT</text>
<text x="42.5" y="183.9">GND</text>
<text x="52.2" y="180.2">12</text>
<text x="52.2" y="185.1">10</text>
<text x="52.2" y="182.6">11</text>
<text x="100.1" y="182.4">1</text>
<text x="106.2" y="183.6">VinVout</text>
<text x="118.1" y="182.4">5</text>
<text x="27" y="187.5">8</text>
<text x="33" y="186.3">SCLK</text>
<text x="33" y="188.7">SDA</text>
<text x="41.6" y="188.7">RCLK</text>
<text x="42.5" y="186.3">VDD</text>
<text x="52.2" y="187.5">9</text>
<text x="100.1" y="187.3">2</text>
<text x="106.2" y="188.5">GND</text>
<text x="1.7" y="194.8">A</text>
<text x="100.1" y="192.1">3</text>
<text x="106.2" y="193.3">EN BP</text>
<text x="118.1" y="192.1">4</text>
<text x="276.2" y="194.8">A</text>
<text x="34.5" y="214.2">1</text>
<text x="104.2" y="214.2">2</text>
<text x="173.9" y="214.2">3</text>
<text x="243.7" y="214.2">4</text>
</g>
<g font-size="2.2" fill="#800000">
<text x="198.2" y="43.2">VDD33</text>
<text x="163.7" y="51.6">VCC_5V</text>
<text x="44" y="58.9">VDD33</text>
<text x="53.4" y="56.5">MUTE 2</text>
<text x="104.7" y="55.3">BAT</text>
<text x="114.4" y="55.3">VDD33</text>
<text x="107.1" y="73.5">VDD33</text>
<text x="53.4" y="78.3">AUXL011</text>
<text x="25.5" y="89.3">LOUT</text>
<text x="25.5" y="94.1">ROUT</text>
<text x="99.6" y="92.9">AVDD</text>
<text x="150.9" y="100.2">BAT</text>
<text x="27.5" y="104.3" transform="rotate(-90 27.5 104.3)">MUTE</text>
<text x="38.9" y="106.2">AUXR0</text>
<text x="247.6" y="105">VCC_5V</text>
<text x="38.9" y="111.1">AUXL0</text>
<text x="59.5" y="108.7">GND</text>
<text x="96.2" y="113.5">VDD33</text>
<text x="105.5" y="113.5">+3.3V</text>
<text x="38.9" y="120.8">LOUT</text>
<text x="114.4" y="120.8">VDD33</text>
<text x="15.8" y="135.3">MUTE</text>
<text x="38.9" y="149.9">ROUT</text>
<text x="140.9" y="158.4">VDD33</text>
<text x="72.5" y="163.7" transform="rotate(-90 72.5 163.7)">ROUT</text>
<text x="77.3" y="163.7" transform="rotate(-90 77.3 163.7)">LOUT</text>
<text x="181" y="163.2">VDD33</text>
<text x="218.7" y="162">LED</text>
<text x="228.6" y="163.2">VDD33</text>
<text x="85.5" y="180">BAT</text>
<text x="126.3" y="180">+3.3V</text>
<text x="75.8" y="186.3">AVDD</text>
<text x="17.7" y="193.6">AVDD</text>
<text x="19.4" y="199.6">DOUT</text>
</g>
<g font-size="2.2" fill="#000080">
<text x="65.6" y="51.6">U4</text>
<text x="66.8" y="90.5">AX2006_28PIN</text>
<text x="160.4" y="101.4">用0805封装的</text>
<text x="207.7" y="112.3">D3</text>
<text x="215" y="112.3">1N5817</text>
<text x="173.7" y="114.7">L4</text>
<text x="181" y="114.7">22uH</text>
<text x="202.1" y="116.2">U6</text>
<text x="234.5" y="117.2">C48</text>
<text x="234.5" y="122">104</text>
<text x="244.2" y="122">R40</text>
<text x="244.2" y="124.4">220K</text>
<text x="47.6" y="127.8">Q3</text>
<text x="47.6" y="130.3">8050</text>
<text x="253.6" y="129.3">EC4</text>
<text x="156.7" y="134.1">C49</text>
<text x="175.9" y="134.1">EC2</text>
<text x="202.4" y="135.1">PT4101</text>
<text x="213.3" y="134.6">封装为SOT-26</text>
<text x="251.2" y="136.3">100uF/10V</text>
<text x="47.6" y="142.4">Q4</text>
<text x="156.7" y="139">104</text>
<text x="173.7" y="139">100uF/10V</text>
<text x="244.2" y="139">R49</text>
<text x="244.2" y="141.4">3K6</text>
<text x="47.6" y="144.8">8050</text>
<text x="49.8" y="149.9">若功放可以MUTE,则些电路去掉</text>
<text x="205.1" y="157.7">D4</text>
<text x="20.7" y="162">E2</text>
<text x="20.7" y="164.5">ANT</text>
<text x="36.4" y="165.7">U1</text>
<text x="205.1" y="166.6">LED</text>
<text x="34" y="168.1">RDA5087SP</text>
<text x="184.7" y="174.2">读U盘/SD卡指示灯,播放时每秒闪烁一次</text>
<text x="59.5" y="189.9">Y4</text>
<text x="47.6" y="197.2">NC/32.768K</text>
<text x="144.6" y="194.8">电阻取相近的标称值</text>
<text x="42.5" y="206.9">与主控共用晶振，32.768K晶振可省掉</text>
</g>
<g font-size="1.8" fill="#000080">
<text x="41.8" y="53.4">C16</text>
<text x="197.5" y="53.2">4.7K</text>
<text x="198" y="51.5">R27</text>
<text x="204.8" y="51.5">R28</text>
<text x="204.8" y="53">4.7K</text>
<text x="209.4" y="51.5">R29</text>
<text x="209.4" y="53">4.7R</text>
<text x="239.3" y="53">SD1</text>
<text x="41.8" y="55.4">105</text>
<text x="41.8" y="59.5">C22</text>
<text x="167.6" y="58.5">L3</text>
<text x="33.8" y="62.7">30P</text>
<text x="34" y="61.2">C14</text>
<text x="41.8" y="61.4">105</text>
<text x="102.5" y="64.3">C33</text>
<text x="102.5" y="65.8">104</text>
<text x="108.1" y="61.9">C37</text>
<text x="108.1" y="63.6">100uF/10V</text>
<text x="119.5" y="64.3">C1</text>
<text x="145.8" y="63.9">USB1</text>
<text x="167.6" y="60.5">22uH</text>
<text x="42" y="67.5">Y3</text>
<text x="42" y="69.4">24M</text>
<text x="99.6" y="70.7">TP2</text>
<text x="119.5" y="66.3">10uF</text>
<text x="212.8" y="69.9">R30</text>
<text x="212.8" y="71.4">33R</text>
<text x="33.8" y="74.3">C13</text>
<text x="33.8" y="76">30P</text>
<text x="99.6" y="72.1">DIN</text>
<text x="104.7" y="75.3">R25</text>
<text x="169.3" y="76.5">C34</text>
<text x="212.8" y="74.8">R31</text>
<text x="212.8" y="76.2">33R</text>
<text x="33.8" y="81.6">C39</text>
<text x="48.6" y="82.5">R32</text>
<text x="104.7" y="78.7">10K</text>
<text x="105.2" y="80.9">C36</text>
<text x="105.2" y="82.5">104</text>
<text x="145.8" y="78.4">USB</text>
<text x="169.3" y="78.4">104</text>
<text x="15.8" y="86.9">J2</text>
<text x="33.8" y="86.9">10uF(105)</text>
<text x="45.7" y="88.4">C42</text>
<text x="48.8" y="85.9">4K7</text>
<text x="53.9" y="89.8">C43</text>
<text x="84.3" y="88.6">C35</text>
<text x="94.4" y="88.8" transform="rotate(-90 94.4 88.8)">C47</text>
<text x="199.7" y="87.4">100uF/10V</text>
<text x="202.1" y="84.5">C38</text>
<text x="239.3" y="89.3">SD</text>
<text x="45.4" y="95.4">C41</text>
<text x="45.4" y="90.3">NC</text>
<text x="53.9" y="91.8">10uF</text>
<text x="84.3" y="90.6">104</text>
<text x="98.1" y="91.2" transform="rotate(-90 98.1 91.2)">100uF</text>
<text x="15.8" y="99">CON4</text>
<text x="33.8" y="97.3">C40</text>
<text x="45.2" y="97.6">NC</text>
<text x="48.6" y="98.3">R33</text>
<text x="48.8" y="101.7">4K7</text>
<text x="100.4" y="101.2">R38</text>
<text x="108.8" y="101.2">R39</text>
<text x="142.1" y="100.3">BAT1</text>
<text x="155.7" y="102">R1</text>
<text x="33.8" y="102.7">10uF(105)</text>
<text x="45.9" y="104.6">C28</text>
<text x="48.3" y="106.3">105</text>
<text x="53.7" y="105.6">R34</text>
<text x="57.3" y="105.3">4K7</text>
<text x="68" y="103.9">AUX-IN1</text>
<text x="100.4" y="103.2">22R/NC</text>
<text x="108.8" y="103.2">NC/0R</text>
<text x="155.7" y="105.1">4R7</text>
<text x="43.5" y="113.1">C26</text>
<text x="48.3" y="113.6">105</text>
<text x="57.3" y="113.8">4K7</text>
<text x="72.9" y="111.9">CON3</text>
<text x="142.1" y="110">BAT</text>
<text x="53.7" y="114.1">R35</text>
<text x="127.1" y="127.9">R42</text>
<text x="127.1" y="129.9">NC</text>
<text x="25.8" y="134.7">R41</text>
<text x="39.8" y="133.7">C45</text>
<text x="24.5" y="138.1">560R</text>
<text x="39.8" y="139.1">10uF</text>
<text x="98.4" y="141.5">U8</text>
<text x="98.4" y="143.9">24C01</text>
<text x="170.1" y="155.6">S7</text>
<text x="153.3" y="156.5">R43</text>
<text x="153.3" y="159.9">100K</text>
<text x="159.4" y="156.5">R45</text>
<text x="163.5" y="156.8">0R</text>
<text x="167.6" y="159.7">PREW/VOL-</text>
<text x="193.4" y="161.4">R48</text>
<text x="244.2" y="156.5">U9</text>
<text x="244.2" y="158.5">IR-REMOTE</text>
<text x="73.6" y="167.9">R36</text>
<text x="78.5" y="167.9">R37</text>
<text x="159.4" y="162.6">R46</text>
<text x="163.3" y="162.8">15K</text>
<text x="167.6" y="162.8">S5</text>
<text x="167.6" y="165.8">NEXT/VOL+</text>
<text x="193.4" y="164.8">330R</text>
<text x="19.9" y="169.9">C50</text>
<text x="19.9" y="173">102</text>
<text x="73.6" y="169.9">4K7</text>
<text x="78.5" y="169.9">4K7</text>
<text x="159.4" y="168.7">R47</text>
<text x="163.3" y="168.9">33K</text>
<text x="167.6" y="168.9">S6</text>
<text x="171.3" y="171.8">P/P</text>
<text x="65.4" y="177.4">C29</text>
<text x="70.2" y="176.7">105</text>
<text x="159.4" y="174.7">R52</text>
<text x="163" y="175">60K</text>
<text x="167.6" y="175">S8</text>
<text x="170.6" y="177.9">CH-</text>
<text x="65.4" y="182.2">C32</text>
<text x="70.2" y="182.7">105</text>
<text x="88.4" y="185.4">C46</text>
<text x="104.7" y="180.1">U10</text>
<text x="109.6" y="180.1">RT9193-33</text>
<text x="159.4" y="180.8">R53</text>
<text x="162.8" y="181">96K</text>
<text x="167.6" y="181">S9</text>
<text x="170.1" y="183.9">CH+</text>
<text x="28.2" y="191.7">R44</text>
<text x="67.1" y="188.1">R51</text>
<text x="67.3" y="191.7">C52</text>
<text x="70.7" y="187.8">4R7</text>
<text x="89.4" y="187.3">10uF</text>
<text x="28.2" y="195.1">100K</text>
<text x="67.3" y="194.9">102</text>
<text x="120.3" y="195.3">C53</text>
<text x="120.3" y="197">223</text>
<text x="27.7" y="198">C51</text>
<text x="27.7" y="203.3">102</text>
<text x="42.8" y="202.6">R50</text>
<text x="48.8" y="202.4">20K</text>
</g>
<g font-size="1.8" fill="#800000">
<text x="53.4" y="54.2">IRDA</text>
<text x="88.7" y="59">SDDAT</text>
<text x="88.7" y="54.2">SD_DECT</text>
<text x="191.9" y="60.2">SDCMD</text>
<text x="53.4" y="71.1">SPIDO</text>
<text x="53.4" y="68.7">DOUT</text>
<text x="53.4" y="66.3">CLK</text>
<text x="88.7" y="68.7">USBDP</text>
<text x="88.7" y="71.1">USBDM</text>
<text x="170.1" y="71.1">USBDP</text>
<text x="170.1" y="68.7">USBDM</text>
<text x="191.9" y="67.5">SDCLK</text>
<text x="53.4" y="73.6">SPICLK</text>
<text x="53.4" y="76">ADKEY</text>
<text x="88.7" y="76">MCLR/VPP</text>
<text x="191.9" y="72.4">SDDAT</text>
<text x="53.4" y="83.3">DACL</text>
<text x="88.7" y="80.9">SDCMD</text>
<text x="88.7" y="78.4">SDCLK</text>
<text x="191.9" y="79.6">SD_DECT</text>
<text x="81.4" y="99">DACR</text>
<text x="130" y="136.7">SPIDO</text>
<text x="130" y="134.2">SPICLK</text>
<text x="147" y="163.3">ADKEY</text>
<text x="252.7" y="168.2">IRDA</text>
<text x="19.4" y="185.2">SPICLK</text>
<text x="19.4" y="187.6">SPIDO</text>
</g>
<g font-size="1.5" fill="#000080">
<text x="252.2" y="131.3">+</text>
<text x="172" y="133.7">+</text>
</g>
</svg>
